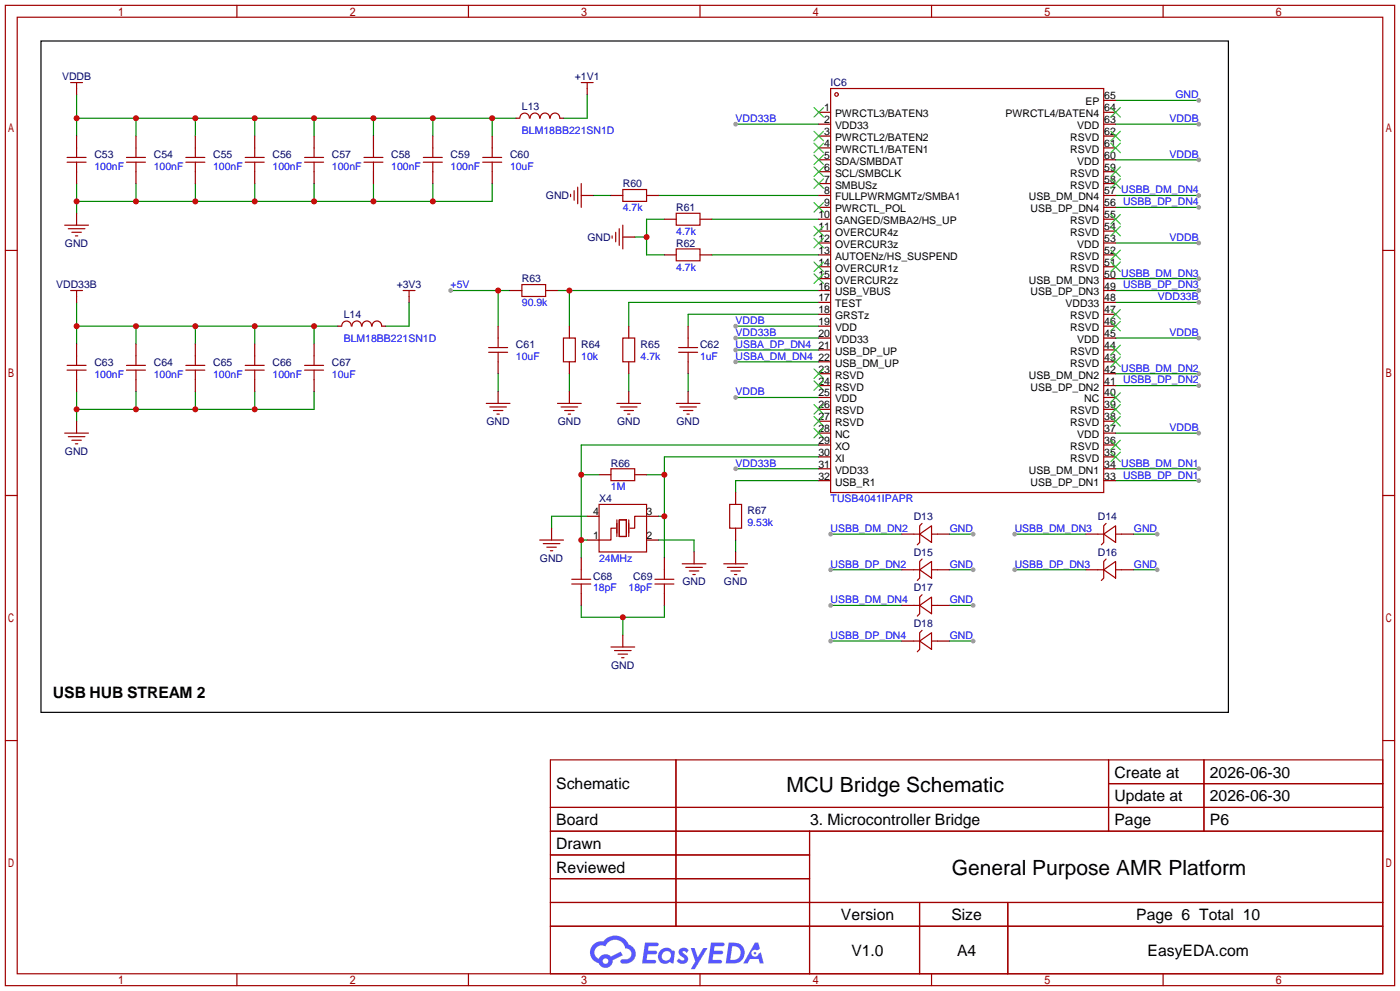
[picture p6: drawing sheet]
<svg xmlns="http://www.w3.org/2000/svg" width="299mm" height="212mm" viewBox="0 0 299 212" stroke-linecap="round" stroke-linejoin="round" font-family="sans-serif">
<g fill="none" stroke="#a10000" stroke-width=".25">
<path d="M1.1 1.1h297.2v209.6h-297.2zM3.7 3.7h292.1v204.5h-292.1zM50.7 1.1v2.6M100.2 1.1v2.6M149.7 1.1v2.6M199.3 1.1v2.6M248.8 1.1v2.6M1.1 53.5h2.6M295.8 53.5h2.5M1.1 105.9h2.6M295.8 105.9h2.5M1.1 158.3h2.6"/>
<path d="M295.8 158.3h2.5M117.7 162.4h178.1v45.8h-178.1zM117.7 172.6h178.1M117.7 177.7h178.1M144.6 162.4v35.6M173.2 177.7v30.5M237.1 162.4v15.3M237.1 167.5h58.7M257.5 162.4v15.3M117.7 182.8h55.5M117.7 192.9h178.1M117.7 187.8h55.5"/>
<path d="M117.7 198h178.1M196.7 192.9v15.3M215.6 192.9v15.3M50.7 208.2v2.5M100.2 208.2v2.5M149.7 208.2v2.5M199.3 208.2v2.5M248.8 208.2v2.5"/>
</g>
<g fill="#5487ff">
<path d="M145.5 202.8a1.3 1.3 0 0 1 1.8 .3l-.4 .6a.54 .54 0 0 0-.9-.2l.1 .2a1.28 1.28 0 0 1 .8 2 1.53 1.53 0 0 1-2.2-.3l.5-.6 .8 .5a.31 .31 0 0 0 .4-.3 .31 .31 0 0 0-.3-.3 1.12 1.12 0 0 1-.6-1.9z"/>
<path d="M147.7 202.7h.9l.7 1.9 1.1-1.9h.9l-2.7 4.5h-.9l1-1.7z"/>
<path d="M138 201.5h1.6a1.31 1.31 0 0 1 1.2 .2 .4 .4 0 0 1-.3 .6h-1.8l-.1 .9h1.6a.4 .4 0 0 1 .4 .4 .4 .4 0 0 1-.4 .4h-1.7l-.2 1.2h1.4a.46 .46 0 0 1 .5 .1 .46 .46 0 0 1 .1 .5l-.3 .2h-2.7z"/>
<path d="M152.1 201.5h1.6a1.32 1.32 0 0 1 1.3 .2 .39 .39 0 0 1-.4 .6h-1.7l-.2 .9h1.7a.4 .4 0 0 1 .3 .4 .4 .4 0 0 1-.4 .4h-1.7l-.2 1.2h1.4a.46 .46 0 0 1 .5 .1 .46 .46 0 0 1 .1 .5l-.3 .2h-2.7z"/>
<path d="M161.5 201.5h.7l.4 1.3-.7 .4a.75 .75 0 0 0-1.1 .3 .75 .75 0 0 0 .5 1 .75 .75 0 0 0 .9-.6l.6-.3 .6 2.4h-.9l-.2-1h-1.9l-.5 1h-.9z"/>
<path d="M155.9 201.5l-.7 4.5h1.5a2.27 2.27 0 0 0 2.6-2.3 2.27 2.27 0 0 0-2.7-2.2zM156.6 202.3a1.5 1.5 0 0 1 1.8 1.5 1.5 1.5 0 0 1-1.9 1.4h-.3z"/>
<path d="M141.3 203.1a1.6 1.6 0 0 0-.3 2.3 1.6 1.6 0 0 0 2.3 .2l.8 .4 .3-2.5-.2-.3h-.4a1.58 1.58 0 0 0-2.5-.1zM141.9 203.6a.98 .98 0 0 1 1.6 .5 .98 .98 0 0 1-1.1 1.2 .94 .94 0 0 1-.8-.6 .94 .94 0 0 1 .3-1.1z"/>
<path d="M126.9 201.9a2.37 2.37 0 0 0 1.2 4 1.54 1.54 0 0 0 1.7 1 1.54 1.54 0 0 0 1.3-1.6l2.1-1.1-.5-.8-2 1.1a1.57 1.57 0 0 0-2.6 .4 1.5 1.5 0 0 1-.8-2.1 1.5 1.5 0 0 1 2.2-.5 2.23 2.23 0 0 1 2.3-1.4 2.23 2.23 0 0 1 2 1.8 1.16 1.16 0 0 1 1.2 1.1 1.16 1.16 0 0 1-1 1.3h-.7a.47 .47 0 0 0-.6 .3 .47 .47 0 0 0 .4 .6 2.17 2.17 0 0 0 2.5-1 2.17 2.17 0 0 0-.3-2.7l-.8-.4a3.2 3.2 0 0 0-5.4-.7l-1.2 .1zM129 205.4a.58 .58 0 0 1 1.1 0 .58 .58 0 0 1-1.1 0z"/>
<circle cx="161.5" cy="203.8" r=".28"/>
</g>
<path d="M16.4 39.2v6.4M29.1 39.2v3.9M41.8 39.2v3.9M54.5 39.2v3.9M67.2 39.2v3.9M79.9 39.2v3.9M92.6 39.2v3.9M105.3 39.2v3.9h-88.9" fill="none" stroke="#008700" stroke-width=".25"/>
<g fill="#c00">
<circle cx="16.4" cy="43.1" r=".63"/>
<circle cx="29.1" cy="43.1" r=".63"/>
<circle cx="41.8" cy="43.1" r=".63"/>
<circle cx="54.5" cy="43.1" r=".63"/>
<circle cx="67.2" cy="43.1" r=".63"/>
<circle cx="79.9" cy="43.1" r=".63"/>
<circle cx="92.6" cy="43.1" r=".63"/>
</g>
<path d="M16.4 25.3h94M16.4 20.2v8.9M29.1 25.3v3.8M41.8 25.3v3.8M54.5 25.3v3.8M67.2 25.3v3.8M79.9 25.3v3.8M92.6 25.3v3.8M105.3 25.3v3.8" fill="none" stroke="#008700" stroke-width=".25"/>
<g fill="#c00">
<circle cx="54.5" cy="25.3" r=".63"/>
<circle cx="67.2" cy="25.3" r=".63"/>
<circle cx="79.9" cy="25.3" r=".63"/>
<circle cx="92.6" cy="25.3" r=".63"/>
<circle cx="105.3" cy="25.3" r=".63"/>
<circle cx="41.8" cy="25.3" r=".63"/>
<circle cx="29.1" cy="25.3" r=".63"/>
<circle cx="16.4" cy="25.3" r=".63"/>
</g>
<path d="M125.6 20.2v5.1h-5.1M87.5 64.6v5.1h-5.1M16.4 83.7v6.3M29.1 83.7v3.8M41.8 83.7v3.8M54.5 83.7v3.8M67.2 83.7v3.8h-50.8" fill="none" stroke="#008700" stroke-width=".25"/>
<g fill="none" stroke="#a10000" stroke-width=".25">
<path d="M15.1 17.7h2.6M16.4 17.7v1.2M124.3 17.7h2.6M125.6 17.7v1.2M90.6 34.7h4M90.6 33.7h4M92.6 31.6v2.1M92.6 34.7v2M103.3 34.7h4M103.3 33.7h4M105.3 31.6v2.1M105.3 34.7v2"/>
<path d="M113.2 25.3a1.01 1.01 0 0 0-1-1.1 1.01 1.01 0 0 0-1 1.1M115.4 25.3a1.01 1.01 0 0 0-1-1.1 1.01 1.01 0 0 0-1 1.1M117.6 25.3a1.01 1.01 0 0 0-1-1.1 1.01 1.01 0 0 0-1 1.1M119.7 25.3a1.01 1.01 0 0 0-1-1.1 1.01 1.01 0 0 0-1 1.1M13.8 48.1h5.1M14.6 48.9h3.6M15.4 49.7h2M16.1 50.4h.5"/>
</g>
<path d="M16.4 18.9v1.3M125.6 18.9v1.3M92.6 29.1v2.5M92.6 36.7v2.5M105.3 29.1v2.5M105.3 36.7v2.5M110.4 25.3h.7M119.8 25.3h.7M16.4 45.6v2.5" fill="none" stroke="#870000" stroke-width=".25"/>
<path d="M8.8 8.8h254v143.5h-254z" fill="none" stroke="#000" stroke-width=".25"/>
<g fill="#c00">
<circle cx="16.4" cy="87.5" r=".63"/>
<circle cx="29.1" cy="87.5" r=".63"/>
<circle cx="41.8" cy="87.5" r=".63"/>
<circle cx="54.5" cy="87.5" r=".63"/>
</g>
<path d="M16.4 69.7h55.9M16.4 64.6v8.9M29.1 69.7v3.8M41.8 69.7v3.8M54.5 69.7v3.8M67.2 69.7v3.8" fill="none" stroke="#008700" stroke-width=".25"/>
<g fill="#c00">
<circle cx="54.5" cy="69.7" r=".63"/>
<circle cx="41.8" cy="69.7" r=".63"/>
<circle cx="29.1" cy="69.7" r=".63"/>
<circle cx="16.4" cy="69.7" r=".63"/>
<circle cx="67.2" cy="69.7" r=".63"/>
</g>
<g fill="none" stroke="#a10000" stroke-width=".25">
<path d="M14.4 33.7h4M14.4 34.7h4M16.4 31.6v2.1M16.4 34.7v2M27.1 33.7h4M27.1 34.7h4M29.1 31.6v2.1M29.1 34.7v2M39.8 33.7h4M39.8 34.7h4M41.8 31.6v2.1M41.8 34.7v2"/>
<path d="M52.5 33.7h4M52.5 34.7h4M54.5 31.6v2.1M54.5 34.7v2M65.2 33.7h4M65.2 34.7h4M67.2 31.6v2.1M67.2 34.7v2M77.9 33.7h4M77.9 34.7h4M79.9 31.6v2.1M79.9 34.7v2"/>
<path d="M14.4 79.1h4M14.4 78.1h4M15.1 62.1h2.6M16.4 62.1v1.3M16.4 76.1v2M16.4 79.1v2.1M27.1 79.1h4M27.1 78.1h4M29.1 76.1v2M29.1 79.1v2.1M39.8 79.1h4M39.8 78.1h4"/>
<path d="M41.8 76.1v2M41.8 79.1v2.1M52.5 79.1h4M52.5 78.1h4M54.5 76.1v2M54.5 79.1v2.1M65.2 79.1h4M65.2 78.1h4M67.2 76.1v2M67.2 79.1v2.1M75.1 69.7a1.01 1.01 0 0 0-1-1.1 1.01 1.01 0 0 0-1 1.1M77.3 69.7a1.01 1.01 0 0 0-1-1.1 1.01 1.01 0 0 0-1 1.1"/>
<path d="M79.5 69.7a1.01 1.01 0 0 0-1-1.1 1.01 1.01 0 0 0-1 1.1M81.6 69.7a1.01 1.01 0 0 0-1-1.1 1.01 1.01 0 0 0-1 1.1M86.2 62.1h2.6M87.5 62.1v1.3M13.8 92.6h5.1M14.6 93.3h3.6M15.4 94.1h2M16.1 94.9h.5"/>
</g>
<g fill="none" stroke="#870000" stroke-width=".25">
<path d="M16.4 29.1v2.5M16.4 36.7v2.5M29.1 29.1v2.5M29.1 36.7v2.5M41.8 29.1v2.5M41.8 36.7v2.5M54.5 29.1v2.5M54.5 36.7v2.5M67.2 29.1v2.5M67.2 36.7v2.5M79.9 29.1v2.5M79.9 36.7v2.5"/>
<path d="M16.4 63.4v1.2M16.4 73.5v2.6M29.1 73.5v2.6M41.8 73.5v2.6M54.5 73.5v2.6M67.2 73.5v2.6M72.3 69.7h.7M81.7 69.7h.7M87.5 63.4v1.2M16.4 81.2v2.5M16.4 90v2.6M29.1 81.2v2.5"/>
<path d="M41.8 81.2v2.5M54.5 81.2v2.5M67.2 81.2v2.5"/>
</g>
<path d="M238.6 82.4h17.8" fill="none" stroke="#008700" stroke-width=".25"/>
<circle cx="256.4" cy="82.4" r=".51" fill="#999"/>
<path d="M238.6 79.9h17.8" fill="none" stroke="#008700" stroke-width=".25"/>
<circle cx="256.4" cy="79.9" r=".51" fill="#999"/>
<path d="M238.6 102.7h17.8" fill="none" stroke="#008700" stroke-width=".25"/>
<circle cx="256.4" cy="102.7" r=".51" fill="#999"/>
<path d="M238.6 100.2h17.8" fill="none" stroke="#008700" stroke-width=".25"/>
<circle cx="256.4" cy="100.2" r=".51" fill="#999"/>
<path d="M238.6 72.3h17.8" fill="none" stroke="#008700" stroke-width=".25"/>
<circle cx="256.4" cy="72.3" r=".51" fill="#999"/>
<path d="M238.6 21.5h17.8" fill="none" stroke="#008700" stroke-width=".25"/>
<circle cx="256.4" cy="21.5" r=".51" fill="#999"/>
<path d="M175.1 97.7h-33v21.6M125.6 110.4h-7.6v2.5M138.3 101.5h3.8M140.8 110.4h1.3M140.8 115.4h7.7v2.6" fill="none" stroke="#008700" stroke-width=".25"/>
<g fill="#c00">
<circle cx="142.1" cy="101.5" r=".63"/>
<circle cx="142.1" cy="110.4" r=".63"/>
</g>
<path d="M124.3 129.4v2.6h17.8v-2.6M133.2 132v3.8" fill="none" stroke="#008700" stroke-width=".25"/>
<circle cx="133.2" cy="132" r=".63" fill="#c00"/>
<path d="M175.1 95.1h-50.8v24.2M124.3 101.5h3.8M124.3 115.4h1.3" fill="none" stroke="#008700" stroke-width=".25"/>
<g fill="#c00">
<circle cx="124.3" cy="101.5" r=".63"/>
<circle cx="124.3" cy="115.4" r=".63"/>
</g>
<path d="M157.4 115.4v2.6M157.4 100.2h17.7M175.1 102.7h-17.7v2.6" fill="none" stroke="#008700" stroke-width=".25"/>
<circle cx="157.4" cy="100.2" r=".51" fill="#999"/>
<path d="M135.8 50.7h2.5M142.1 46.9h-3.8v7.6h3.8" fill="none" stroke="#008700" stroke-width=".25"/>
<circle cx="138.3" cy="50.7" r=".63" fill="#c00"/>
<path d="M126.9 41.8h3.8M157.4 85h17.7" fill="none" stroke="#008700" stroke-width=".25"/>
<circle cx="157.4" cy="85" r=".51" fill="#999"/>
<path d="M140.8 41.8h34.3M152.3 46.9h22.8M119.3 62.1h55.8M121.8 62.1v7.6M134.5 79.9v3.8M147.2 79.9v3.8M175.1 67.2h-27.9v2.5M175.1 64.6h-40.6v5.1" fill="none" stroke="#008700" stroke-width=".25"/>
<circle cx="121.8" cy="62.1" r=".63" fill="#c00"/>
<path d="M152.3 54.5h22.8M96.4 62.1h12.7M106.6 62.1v7.6M121.8 79.9v3.8" fill="none" stroke="#008700" stroke-width=".25"/>
<circle cx="106.6" cy="62.1" r=".63" fill="#c00"/>
<circle cx="96.4" cy="62.1" r=".51" fill="#999"/>
<path d="M157.4 26.5h17.7M106.6 79.9v3.8" fill="none" stroke="#008700" stroke-width=".25"/>
<circle cx="157.4" cy="26.5" r=".51" fill="#999"/>
<path d="M157.4 72.3h17.7" fill="none" stroke="#008700" stroke-width=".25"/>
<circle cx="157.4" cy="72.3" r=".51" fill="#999"/>
<path d="M157.4 69.7h17.7" fill="none" stroke="#008700" stroke-width=".25"/>
<circle cx="157.4" cy="69.7" r=".51" fill="#999"/>
<path d="M238.6 64.6h17.8" fill="none" stroke="#008700" stroke-width=".25"/>
<circle cx="256.4" cy="64.6" r=".51" fill="#999"/>
<path d="M238.6 92.6h17.8" fill="none" stroke="#008700" stroke-width=".25"/>
<circle cx="256.4" cy="92.6" r=".51" fill="#999"/>
<path d="M238.6 26.5h17.8" fill="none" stroke="#008700" stroke-width=".25"/>
<circle cx="256.4" cy="26.5" r=".51" fill="#999"/>
<path d="M238.6 34.2h17.8" fill="none" stroke="#008700" stroke-width=".25"/>
<circle cx="256.4" cy="34.2" r=".51" fill="#999"/>
<path d="M238.6 51.9h17.8" fill="none" stroke="#008700" stroke-width=".25"/>
<circle cx="256.4" cy="51.9" r=".51" fill="#999"/>
<path d="M238.6 44.3h17.8" fill="none" stroke="#008700" stroke-width=".25"/>
<circle cx="256.4" cy="44.3" r=".51" fill="#999"/>
<path d="M238.6 41.8h17.8" fill="none" stroke="#008700" stroke-width=".25"/>
<circle cx="256.4" cy="41.8" r=".51" fill="#999"/>
<path d="M238.6 62.1h17.8" fill="none" stroke="#008700" stroke-width=".25"/>
<circle cx="256.4" cy="62.1" r=".51" fill="#999"/>
<path d="M238.6 59.6h17.8" fill="none" stroke="#008700" stroke-width=".25"/>
<circle cx="256.4" cy="59.6" r=".51" fill="#999"/>
<path d="M157.4 77.3h17.7" fill="none" stroke="#008700" stroke-width=".25"/>
<circle cx="157.4" cy="77.3" r=".51" fill="#999"/>
<path d="M157.4 74.8h17.7" fill="none" stroke="#008700" stroke-width=".25"/>
<circle cx="157.4" cy="74.8" r=".51" fill="#999"/>
<g fill="none" stroke="#870000" stroke-width=".25">
<path d="M175.1 24h2.6M175.1 26.5h2.6M175.1 29.1h2.6M175.1 31.6h2.6M175.1 34.2h2.6M175.1 36.7h2.6M175.1 39.2h2.6M236.1 24h2.5M236.1 26.5h2.5M236.1 29.1h2.5M236.1 31.6h2.5M236.1 34.2h2.5"/>
<path d="M236.1 36.7h2.5M236.1 39.2h2.5M236.1 21.5h2.5M124.3 41.8h2.6M130.7 41.8h2.5M133.2 50.7h2.6M138.3 41.8h2.5M142.1 54.5h2.6M142.1 46.9h2.6M149.7 54.5h2.6M149.7 46.9h2.6M175.1 41.8h2.6"/>
<path d="M175.1 54.5h2.6M175.1 46.9h2.6M175.1 44.3h2.6M175.1 49.4h2.6M175.1 51.9h2.6M175.1 57h2.6M175.1 59.6h2.6M236.1 41.8h2.5M236.1 54.5h2.5M236.1 46.9h2.5M236.1 44.3h2.5M236.1 49.4h2.5"/>
<path d="M236.1 51.9h2.5M236.1 57h2.5M236.1 59.6h2.5M106.6 69.7v2.6M106.6 77.3v2.6M109.1 62.1h2.5M116.7 62.1h2.6M121.8 69.7v2.6M121.8 77.3v2.6M134.5 69.7v2.6M134.5 77.3v2.6M147.2 69.7v2.6"/>
<path d="M147.2 77.3v2.6M175.1 62.1h2.6M175.1 64.6h2.6M175.1 67.2h2.6M175.1 69.7h2.6M175.1 72.3h2.6M175.1 74.8h2.6M175.1 77.3h2.6M175.1 79.9h2.6M236.1 62.1h2.5M236.1 64.6h2.5M236.1 67.2h2.5"/>
<path d="M236.1 69.7h2.5M236.1 72.3h2.5M236.1 74.8h2.5M236.1 77.3h2.5M236.1 79.9h2.5M106.6 83.7v2.5M121.8 83.7v2.5M134.5 83.7v2.5M147.2 83.7v2.5M175.1 82.4h2.6M175.1 85h2.6M175.1 87.5h2.6"/>
<path d="M175.1 90h2.6M175.1 92.6h2.6M175.1 95.1h2.6M175.1 97.7h2.6M236.1 82.4h2.5M236.1 85h2.5M236.1 87.5h2.5M236.1 90h2.5M236.1 92.6h2.5M236.1 95.1h2.5M236.1 97.7h2.5M118 112.9v2.5"/>
<path d="M124.3 119.3v2.5M125.6 110.4h2.5M125.6 115.4h2.5M128.1 101.5h2.6M135.8 101.5h2.5M138.3 110.4h2.5M138.3 115.4h2.5M142.1 119.3v2.5M148.5 118v2.5M157.4 105.3v2.5M157.4 112.9v2.5M157.4 118v2.5"/>
<path d="M175.1 100.2h2.6M175.1 102.7h2.6M236.1 100.2h2.5M236.1 102.7h2.5M124.3 126.9v2.5M133.2 135.8v2.5M142.1 126.9v2.5"/>
</g>
<g fill="none" stroke="#a10000" stroke-width=".25">
<path d="M177.7 18.9h58.4v86.4h-58.4zM124.3 39.2v5.1M122 41.5v.5M122.8 40.8v2M123.6 40v3.6M130.9 50.4v.5M131.7 49.7v2M132.5 48.9v3.6M133.2 40.5h5.1v2.6h-5.1zM133.2 48.1v5.1M144.7 53.2h5v2.6h-5zM144.7 45.6h5v2.5h-5z"/>
<path d="M104.5 75.3h4.1M104.5 74.3h4.1M106.6 72.3v2M106.6 75.3v2M111.6 60.8h5.1v2.6h-5.1zM120.5 72.3h2.6v5h-2.6zM133.2 72.3h2.6v5h-2.6zM145.2 75.3h4M145.2 74.3h4M147.2 72.3v2M147.2 75.3v2M104 86.2h5.1"/>
<path d="M104.8 87h3.5M105.5 87.8h2.1M106.3 88.5h.5M119.3 86.2h5M120 87h3.6M120.8 87.8h2M121.5 88.5h.5M132 86.2h5M132.7 87h3.6M133.5 87.8h2M134.2 88.5h.5M144.7 86.2h5"/>
<path d="M145.4 87h3.6M146.2 87.8h2M146.9 88.5h.5M115.4 115.4h5.1M116.2 116.2h3.6M117 117h2M117.7 117.7h.5M128.1 107.8h10.2v10.2h-10.2zM130.7 100.2h5.1v2.5h-5.1zM131.7 112.9h-1v2.5h-2.6M132 111.1v3.6M132.5 111.1h1.5v3.6h-1.5z"/>
<path d="M134.5 111.1v3.6M138.3 110.4h-2.5v2.5h-1.1M156.1 107.8h2.5v5.1h-2.5zM122.3 124.8h4.1M122.3 123.8h4.1M124.3 121.8v2M124.3 124.8v2.1M130.7 138.3h5.1M131.4 139.1h3.6M132.2 139.8h2M140.1 124.8h4M140.1 123.8h4"/>
<path d="M142.1 121.8v2M142.1 124.8v2.1M145.9 120.5h5.1M146.7 121.3h3.5M147.4 122h2.1M148.2 122.8h.5M154.8 120.5h5.1M155.6 121.3h3.5M156.3 122h2.1M157.1 122.8h.5M133 140.6h.5"/>
<circle cx="178.9" cy="20.2" r=".38"/>
</g>
<g fill="none" stroke="#3c3" stroke-width=".25">
<path d="M174.1 23l2 2M174.1 28.1l2 2M174.1 30.6l2 2M174.1 33.1l2 2.1M174.1 35.7l2 2M174.1 38.2l2 2.1M176.1 23l-2 2M176.1 28.1l-2 2M176.1 30.6l-2 2M176.1 33.1l-2 2.1M176.1 35.7l-2 2M176.1 38.2l-2 2.1"/>
<path d="M237.6 38.2l2 2.1M237.6 35.7l2 2M237.6 30.6l2 2M237.6 28.1l2 2M237.6 23l2 2M239.6 23l-2 2M239.6 38.2l-2 2.1M239.6 35.7l-2 2M239.6 30.6l-2 2M239.6 28.1l-2 2M174.1 43.3l2 2M174.1 48.4l2 2"/>
<path d="M174.1 50.9l2 2.1M174.1 56l2 2M174.1 58.5l2 2.1M176.1 43.3l-2 2M176.1 48.4l-2 2M176.1 50.9l-2 2.1M176.1 56l-2 2M176.1 58.5l-2 2.1M237.6 56l2 2M237.6 53.5l2 2M237.6 48.4l2 2M237.6 45.8l2 2.1"/>
<path d="M239.6 56l-2 2M239.6 53.5l-2 2M239.6 48.4l-2 2M239.6 45.8l-2 2.1M174.1 78.9l2 2M176.1 78.9l-2 2M237.6 76.3l2 2.1M237.6 73.8l2 2M237.6 68.7l2 2M237.6 66.2l2 2M239.6 76.3l-2 2.1M239.6 73.8l-2 2"/>
<path d="M239.6 68.7l-2 2M239.6 66.2l-2 2M174.1 81.4l2 2M174.1 86.5l2 2M174.1 89l2 2.1M174.1 91.6l2 2M176.1 81.4l-2 2M176.1 86.5l-2 2M176.1 89l-2 2.1M176.1 91.6l-2 2M237.6 96.6l2 2.1M237.6 94.1l2 2"/>
<path d="M237.6 89l2 2.1M237.6 86.5l2 2M237.6 83.9l2 2.1M239.6 96.6l-2 2.1M239.6 94.1l-2 2M239.6 89l-2 2.1M239.6 86.5l-2 2M239.6 83.9l-2 2.1"/>
</g>
<path d="M203.1 129.4h5.1" fill="none" stroke="#008700" stroke-width=".25"/>
<circle cx="208.2" cy="129.4" r=".51" fill="#999"/>
<path d="M203.1 114.2h5.1" fill="none" stroke="#008700" stroke-width=".25"/>
<circle cx="208.2" cy="114.2" r=".51" fill="#999"/>
<path d="M242.4 114.2h5.1" fill="none" stroke="#008700" stroke-width=".25"/>
<circle cx="247.5" cy="114.2" r=".51" fill="#999"/>
<path d="M203.1 137h5.1" fill="none" stroke="#008700" stroke-width=".25"/>
<circle cx="208.2" cy="137" r=".51" fill="#999"/>
<path d="M242.4 121.8h5.1" fill="none" stroke="#008700" stroke-width=".25"/>
<circle cx="247.5" cy="121.8" r=".51" fill="#999"/>
<path d="M203.1 121.8h5.1" fill="none" stroke="#008700" stroke-width=".25"/>
<circle cx="208.2" cy="121.8" r=".51" fill="#999"/>
<path d="M177.7 129.4h15.2" fill="none" stroke="#008700" stroke-width=".25"/>
<circle cx="177.7" cy="129.4" r=".51" fill="#999"/>
<path d="M177.7 137h15.2" fill="none" stroke="#008700" stroke-width=".25"/>
<circle cx="177.7" cy="137" r=".51" fill="#999"/>
<path d="M217 121.8h15.3" fill="none" stroke="#008700" stroke-width=".25"/>
<circle cx="217" cy="121.8" r=".51" fill="#999"/>
<path d="M217 114.2h15.3" fill="none" stroke="#008700" stroke-width=".25"/>
<circle cx="217" cy="114.2" r=".51" fill="#999"/>
<path d="M177.7 114.2h15.2" fill="none" stroke="#008700" stroke-width=".25"/>
<circle cx="177.7" cy="114.2" r=".51" fill="#999"/>
<path d="M177.7 121.8h15.2" fill="none" stroke="#008700" stroke-width=".25"/>
<circle cx="177.7" cy="121.8" r=".51" fill="#999"/>
<path d="M192.9 114.2h2.6M200.5 114.2h2.6M232.3 114.2h2.5M239.9 114.2h2.5M192.9 121.8h2.6M192.9 137h2.6M192.9 129.4h2.6M200.5 121.8h2.6M200.5 137h2.6M200.5 129.4h2.6M232.3 121.8h2.5M239.9 121.8h2.5" fill="none" stroke="#870000" stroke-width=".25"/>
<g fill="none" stroke="#a10000" stroke-width=".25">
<path d="M195.5 114.2h1.2M196.7 114.2l2.6-1.8v3.6zM197.2 119.5l-.5 .5v3.6l-.5 .5M197.2 111.9l-.5 .5v3.6l-.5 .5M199.3 114.2h1.2M234.8 114.2h1.3M236.1 114.2l2.5-1.8v3.6zM236.6 119.5l-.5 .5v3.6l-.5 .5M236.6 111.9l-.5 .5v3.6l-.5 .5M238.6 114.2h1.3M195.5 121.8h1.2M195.5 137h1.2"/>
<path d="M195.5 129.4h1.2M196.7 137l2.6-1.7v3.5zM196.7 129.4l2.6-1.8v3.6zM196.7 121.8l2.6-1.8v3.6zM197.2 134.7l-.5 .6v3.5l-.5 .5M197.2 127.1l-.5 .5v3.6l-.5 .5M199.3 121.8h1.2M199.3 137h1.2M199.3 129.4h1.2M234.8 121.8h1.3M236.1 121.8l2.5-1.8v3.6zM238.6 121.8h1.3"/>
</g>
<g font-size="4.5">
<text x="168.2" y="169.3">MCU Bridge Schematic</text>
<text x="203.6" y="187.1">General Purpose AMR Platform</text>
</g>
<g font-size="3.4">
<text x="11.3" y="149.3">USB HUB STREAM 2</text>
<text x="238.4" y="166.2">Create at</text>
<text x="258.8" y="166.2">2026-06-30</text>
<text x="119" y="168.7">Schematic</text>
<text x="238.4" y="171.3">Update at</text>
<text x="258.8" y="171.3">2026-06-30</text>
<text x="119" y="176.4">Board</text>
<text x="173.3" y="176.4">3. Microcontroller Bridge</text>
<text x="238.4" y="176.4">Page</text>
<text x="258.8" y="176.4">P6</text>
<text x="119" y="181.4">Drawn</text>
<text x="119" y="186.5">Reviewed</text>
<text x="179.9" y="196.7">Version</text>
<text x="203.5" y="196.7">Size</text>
<text x="243" y="196.7">Page 6 Total 10</text>
<text x="182.1" y="204.3">V1.0</text>
<text x="204.7" y="204.3">A4</text>
<text x="245.5" y="204.3">EasyEDA.com</text>
</g>
<g font-size="2.2" fill="#000080">
<text x="13.3" y="17.2">VDDB</text>
<text x="123" y="17.2">+1V1</text>
<text x="111.6" y="23.6">L13</text>
<text x="177.7" y="18.5">IC6</text>
<text x="20.2" y="33.7">C53</text>
<text x="32.9" y="33.7">C54</text>
<text x="45.6" y="33.7">C55</text>
<text x="58.3" y="33.7">C56</text>
<text x="71" y="33.7">C57</text>
<text x="83.7" y="33.7">C58</text>
<text x="96.4" y="33.7">C59</text>
<text x="109.1" y="33.7">C60</text>
<text x="133.2" y="40.1">R60</text>
<text x="116.8" y="42.6">GND</text>
<text x="144.7" y="45.1">R61</text>
<text x="13.9" y="52.8">GND</text>
<text x="125.7" y="51.5">GND</text>
<text x="144.7" y="52.8">R62</text>
<text x="12" y="61.7">VDD33B</text>
<text x="84.9" y="61.7">+3V3</text>
<text x="111.6" y="60.4">R63</text>
<text x="73.5" y="68">L14</text>
<text x="110.4" y="74.4">C61</text>
<text x="124.3" y="74.4">R64</text>
<text x="137" y="74.4">R65</text>
<text x="149.7" y="74.4">C62</text>
<text x="20.2" y="78.2">C63</text>
<text x="32.9" y="78.2">C64</text>
<text x="45.6" y="78.2">C65</text>
<text x="58.3" y="78.2">C66</text>
<text x="71" y="78.2">C67</text>
<text x="104.1" y="90.9">GND</text>
<text x="119.3" y="90.9">GND</text>
<text x="132" y="90.9">GND</text>
<text x="144.7" y="90.9">GND</text>
<text x="13.9" y="97.2">GND</text>
<text x="130.7" y="99.8">R66</text>
<text x="128.1" y="107.4">X4</text>
<text x="159.9" y="109.9">R67</text>
<text x="195.5" y="111.2">D13</text>
<text x="234.8" y="111.2">D14</text>
<text x="195.5" y="118.8">D15</text>
<text x="234.8" y="118.8">D16</text>
<text x="115.5" y="120.1">GND</text>
<text x="126.9" y="123.9">C68</text>
<text x="135.5" y="123.9">C69</text>
<text x="146" y="125.2">GND</text>
<text x="154.9" y="125.2">GND</text>
<text x="195.5" y="126.4">D17</text>
<text x="195.5" y="134">D18</text>
<text x="130.7" y="142.9">GND</text>
</g>
<g font-size="2.2">
<text x="176.3" y="23.8">1</text>
<text x="232.2" y="22.5">EP</text>
<text x="236.2" y="23.8">64</text>
<text x="236.2" y="21.2">65</text>
<text x="176.3" y="26.3">2</text>
<text x="176.3" y="28.9">3</text>
<text x="178.6" y="25.1">PWRCTL3/BATEN3</text>
<text x="178.6" y="27.6">VDD33</text>
<text x="215.1" y="25.1">PWRCTL4/BATEN4</text>
<text x="230.4" y="27.6">VDD</text>
<text x="236.2" y="28.9">62</text>
<text x="236.2" y="26.3">63</text>
<text x="176.3" y="31.4">4</text>
<text x="176.3" y="33.9">5</text>
<text x="178.6" y="30.1">PWRCTL2/BATEN2</text>
<text x="178.6" y="32.7">PWRCTL1/BATEN1</text>
<text x="178.6" y="35.2">SDA/SMBDAT</text>
<text x="228.9" y="32.7">RSVD</text>
<text x="228.9" y="30.1">RSVD</text>
<text x="230.4" y="35.2">VDD</text>
<text x="236.2" y="33.9">60</text>
<text x="236.2" y="31.4">61</text>
<text x="176.3" y="36.5">6</text>
<text x="176.3" y="39">7</text>
<text x="176.3" y="41.6">8</text>
<text x="178.6" y="37.8">SCL/SMBCLK</text>
<text x="178.6" y="40.3">SMBUSz</text>
<text x="228.9" y="40.3">RSVD</text>
<text x="228.9" y="37.8">RSVD</text>
<text x="236.2" y="41.6">57 USBB_DM_DN4</text>
<text x="236.2" y="39">58</text>
<text x="236.2" y="36.5">59</text>
<text x="175.1" y="46.6">10</text>
<text x="176.3" y="44.1">9</text>
<text x="178.6" y="42.8">FULLPWRMGMTz/SMBA1</text>
<text x="178.6" y="45.4">PWRCTL_POL</text>
<text x="178.6" y="47.9">GANGED/SMBA2/HS_UP</text>
<text x="220.1" y="42.8">USB_DM_DN4</text>
<text x="220.5" y="45.4">USB_DP_DN4</text>
<text x="228.9" y="47.9">RSVD</text>
<text x="236.2" y="46.6">55</text>
<text x="236.2" y="44.1">56 USBB_DP_DN4</text>
<text x="175.1" y="49.2">11</text>
<text x="175.1" y="51.7">12</text>
<text x="178.6" y="50.5">OVERCUR4z</text>
<text x="178.6" y="53">OVERCUR3z</text>
<text x="228.9" y="50.5">RSVD</text>
<text x="230.4" y="53">VDD</text>
<text x="236.2" y="51.7">53</text>
<text x="236.2" y="49.2">54</text>
<text x="175.1" y="54.3">13</text>
<text x="175.1" y="56.8">14</text>
<text x="175.1" y="59.3">15</text>
<text x="178.6" y="55.5">AUTOENz/HS_SUSPEND</text>
<text x="178.6" y="58.1">OVERCUR1z</text>
<text x="228.9" y="58.1">RSVD</text>
<text x="228.9" y="55.5">RSVD</text>
<text x="236.2" y="59.3">50 USBB_DM_DN3</text>
<text x="236.2" y="56.8">51</text>
<text x="236.2" y="54.3">52</text>
<text x="175.1" y="61.9">16</text>
<text x="175.1" y="64.4">17</text>
<text x="178.6" y="60.6">OVERCUR2z</text>
<text x="178.6" y="63.2">USB_VBUS</text>
<text x="178.6" y="65.7">TEST</text>
<text x="220.1" y="60.6">USB_DM_DN3</text>
<text x="220.5" y="63.2">USB_DP_DN3</text>
<text x="227.9" y="65.7">VDD33</text>
<text x="236.2" y="64.4">48</text>
<text x="236.2" y="61.9">49 USBB_DP_DN3</text>
<text x="175.1" y="67">18</text>
<text x="175.1" y="69.5">19</text>
<text x="178.6" y="68.2">GRSTz</text>
<text x="178.6" y="70.8">VDD</text>
<text x="228.9" y="70.8">RSVD</text>
<text x="228.9" y="68.2">RSVD</text>
<text x="236.2" y="69.5">46</text>
<text x="236.2" y="67">47</text>
<text x="175.1" y="72">20</text>
<text x="175.1" y="74.6">21</text>
<text x="175.1" y="77.1">22</text>
<text x="178.6" y="73.3">VDD33</text>
<text x="178.6" y="75.9">USB_DP_UP</text>
<text x="228.9" y="75.9">RSVD</text>
<text x="230.4" y="73.3">VDD</text>
<text x="236.2" y="77.1">43</text>
<text x="236.2" y="74.6">44</text>
<text x="236.2" y="72">45</text>
<text x="175.1" y="79.7">23</text>
<text x="175.1" y="82.2">24</text>
<text x="178.6" y="78.4">USB_DM_UP</text>
<text x="178.6" y="80.9">RSVD</text>
<text x="178.6" y="83.5">RSVD</text>
<text x="220.1" y="80.9">USB_DM_DN2</text>
<text x="220.5" y="83.5">USB_DP_DN2</text>
<text x="228.9" y="78.4">RSVD</text>
<text x="236.2" y="82.2">41 USBB_DP_DN2</text>
<text x="236.2" y="79.7">42 USBB_DM_DN2</text>
<text x="175.1" y="84.7">25</text>
<text x="175.1" y="87.3">26</text>
<text x="175.1" y="89.8">27</text>
<text x="178.6" y="86">VDD</text>
<text x="178.6" y="88.6">RSVD</text>
<text x="228.9" y="88.6">RSVD</text>
<text x="231.9" y="86">NC</text>
<text x="236.2" y="89.8">38</text>
<text x="236.2" y="87.3">39</text>
<text x="236.2" y="84.7">40</text>
<text x="175.1" y="92.4">28</text>
<text x="175.1" y="94.9">29</text>
<text x="178.6" y="91.1">RSVD</text>
<text x="178.6" y="93.6">NC</text>
<text x="228.9" y="91.1">RSVD</text>
<text x="230.4" y="93.6">VDD</text>
<text x="236.2" y="94.9">36</text>
<text x="236.2" y="92.4">37</text>
<text x="175.1" y="97.4">30</text>
<text x="175.1" y="100">31</text>
<text x="178.6" y="96.2">XO</text>
<text x="178.6" y="98.7">XI</text>
<text x="178.6" y="101.3">VDD33</text>
<text x="220.1" y="101.3">USB_DM_DN1</text>
<text x="228.9" y="98.7">RSVD</text>
<text x="228.9" y="96.2">RSVD</text>
<text x="236.2" y="100">34 USBB_DM_DN1</text>
<text x="236.2" y="97.4">35</text>
<text x="175.1" y="102.5">32</text>
<text x="178.6" y="103.8">USB_R1</text>
<text x="220.5" y="103.8">USB_DP_DN1</text>
<text x="236.2" y="102.5">33 USBB_DP_DN1</text>
<text x="126.9" y="110.1">4</text>
<text x="138.3" y="110.1">3</text>
<text x="126.9" y="115.2">1</text>
<text x="138.3" y="115.2">2</text>
</g>
<g font-size="2.2" fill="#00f">
<text x="251.4" y="21">GND</text>
<text x="111.6" y="28.6">BLM18BB221SN1D</text>
<text x="157.4" y="26.1">VDD33B</text>
<text x="250.2" y="26.1">VDDB</text>
<text x="250.2" y="33.7">VDDB</text>
<text x="20.2" y="36.3">100nF</text>
<text x="32.9" y="36.3">100nF</text>
<text x="45.6" y="36.3">100nF</text>
<text x="58.3" y="36.3">100nF</text>
<text x="71" y="36.3">100nF</text>
<text x="83.7" y="36.3">100nF</text>
<text x="96.4" y="36.3">100nF</text>
<text x="109.1" y="36.3">10uF</text>
<text x="133.2" y="45.1">4.7k</text>
<text x="144.7" y="50.2">4.7k</text>
<text x="250.2" y="51.5">VDDB</text>
<text x="144.7" y="57.8">4.7k</text>
<text x="96.4" y="61.7">+5V</text>
<text x="111.6" y="65.5">90.9k</text>
<text x="247.7" y="64.2">VDD33B</text>
<text x="157.4" y="71.8">VDD33B</text>
<text x="157.4" y="69.3">VDDB</text>
<text x="250.2" y="71.8">VDDB</text>
<text x="73.5" y="73.1">BLM18BB221SN1D</text>
<text x="110.4" y="76.9">10uF</text>
<text x="124.3" y="76.9">10k</text>
<text x="137" y="76.9">4.7k</text>
<text x="149.7" y="76.9">1uF</text>
<text x="157.4" y="76.9">USBA_DM_DN4</text>
<text x="157.4" y="74.4">USBA_DP_DN4</text>
<text x="20.2" y="80.7">100nF</text>
<text x="32.9" y="80.7">100nF</text>
<text x="45.6" y="80.7">100nF</text>
<text x="58.3" y="80.7">100nF</text>
<text x="71" y="80.7">10uF</text>
<text x="157.4" y="84.5">VDDB</text>
<text x="250.2" y="92.1">VDDB</text>
<text x="157.4" y="99.8">VDD33B</text>
<text x="130.7" y="104.8">1M</text>
<text x="177.7" y="107.4">TUSB4041IPAPR</text>
<text x="159.9" y="112.5">9.53k</text>
<text x="177.7" y="113.7">USBB_DM_DN2</text>
<text x="203.2" y="113.7">GND</text>
<text x="217" y="113.7">USBB_DM_DN3</text>
<text x="242.5" y="113.7">GND</text>
<text x="128.1" y="120.1">24MHz</text>
<text x="177.7" y="121.3">USBB_DP_DN2</text>
<text x="203.2" y="121.3">GND</text>
<text x="217" y="121.3">USBB_DP_DN3</text>
<text x="242.5" y="121.3">GND</text>
<text x="126.9" y="126.4">18pF</text>
<text x="134.5" y="126.4">18pF</text>
<text x="177.7" y="129">USBB_DM_DN4</text>
<text x="203.2" y="129">GND</text>
<text x="177.7" y="136.6">USBB_DP_DN4</text>
<text x="203.2" y="136.6">GND</text>
</g>
</svg>
